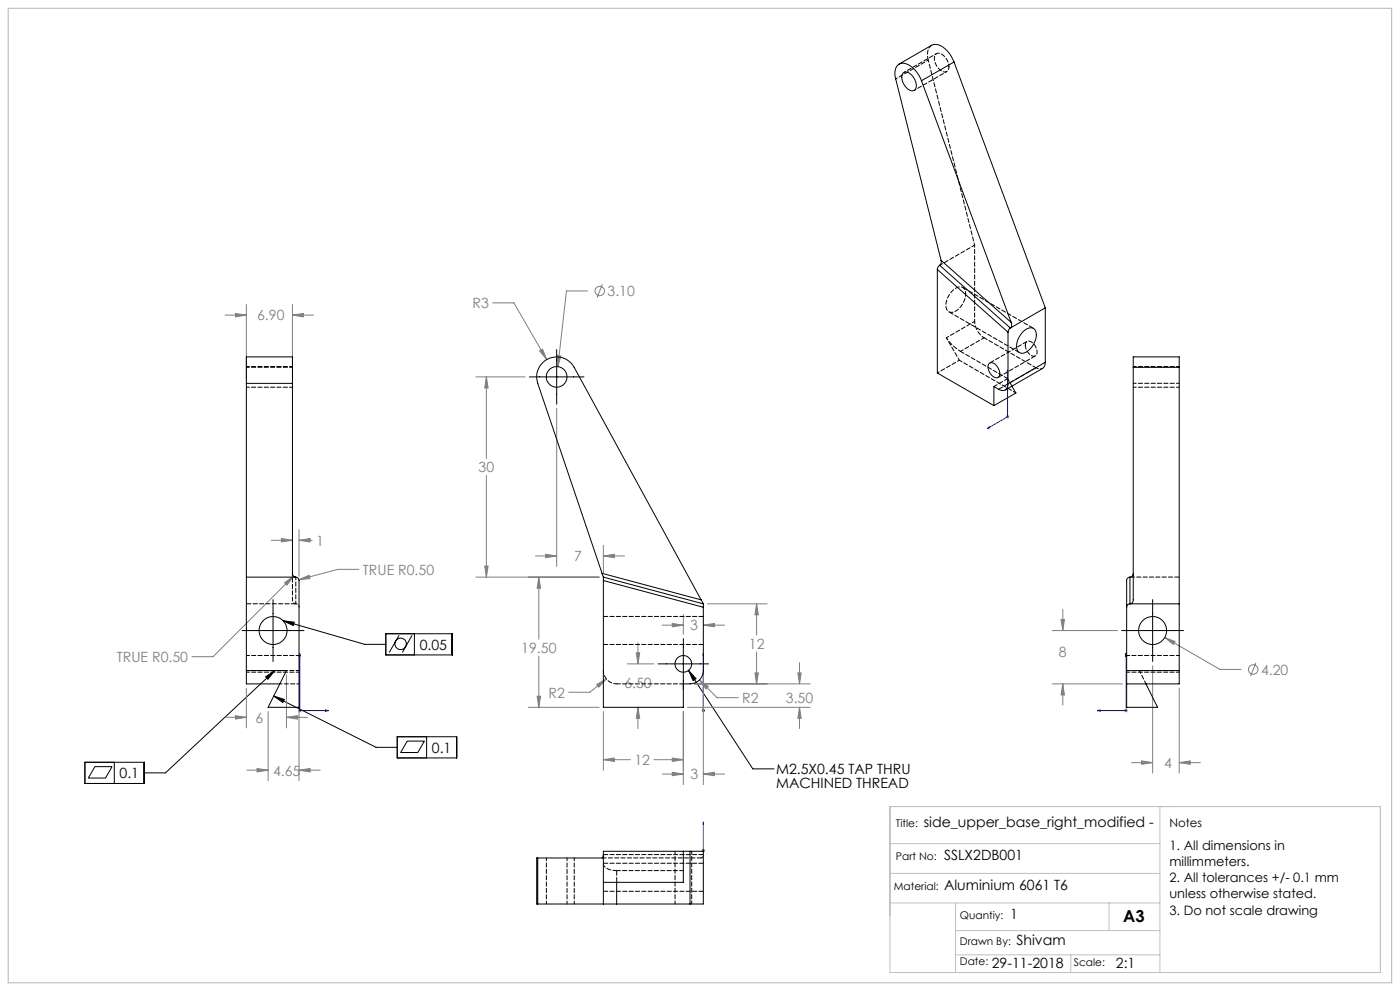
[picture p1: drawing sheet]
<svg xmlns="http://www.w3.org/2000/svg" width="420mm" height="297mm" viewBox="0 0 420 297" stroke-linecap="round" stroke-linejoin="round" font-family="sans-serif">
<g fill="none" stroke="#808080" stroke-width=".3">
<path d="M67.6 94.4h6.3M70.6 93.9l3.3 .5-3.3 .6zM73.9 91.3v22.3M87.7 94.4l3.3-.5v1.1zM87.7 91.3v22.3M87.7 94.4h6.4M147.8 90.8h6.4l9.8 17M176.3 87.2h-6.4l-2.5 22.7M180.7 85.2l-1.6 4M142.7 113h14.9M145.9 113l.5 3.3h-1zM145.9 113v24.4"/>
<path d="M161.9 105.2l.9-.5 1.2 3.1zM167.2 106.5l1 .2-.8 3.2zM167 122.4v47.4M301.8 124.9h1M301.9 124.6l.7 .7M302.3 124.4v1M302.6 124.6l-.7 .7M89.7 158.7v14M145.9 142.5v30.5M81.4 161.9h6.3M84.4 161.4l3.3 .5-3.3 .5zM85.4 174.7l2.7-2-2 2.7z"/>
<path d="M88.1 172.7l-24.2 24.1h-6.3M89.7 173.7l3-1.3 .3 1zM89.7 161.9l3.3-.5v1zM89.7 161.9h3.9M107.7 170.6h-6.3l-11.7 3.1M142.7 173h37M145.4 169.6h1l-.5 3.4zM160.7 166.6h6.3M161.6 173l.6 3.3h-1.1zM161.6 173v18.6M163.7 166.1l3.3 .5-3.3 .5zM181 166.6l3.3-.5v1z"/>
<path d="M181 163.4v8.3M181 166.6h6.4M161.6 196.6v15.4M188.2 199h7.9M190.9 195.6h1l-.5 3.4zM191.4 192.6v6.4M198.6 187.4h6.4M201.7 186.9l3.3 .5-3.3 .5zM205 184.2v5.9M211 187.4l3.3-.5v1zM211 187.4h6.3M212.3 181h17.9"/>
<path d="M227 181l.5 3.3h-1zM227 181v9.3M227 195.4v9.6M239.9 198.6v6.4M315.7 189h19.5M318.3 185.7h1l-.5 3.3zM318.8 182.6v6.4M345.8 199.5v32.2M349.4 191.1l3.1 1.2-.5 .8zM349.4 191.1l16.6 9.5h6.3M376.8 198.6l-1.7 4.1M67.6 215h6.3"/>
<path d="M70.6 214.5l3.3 .5-3.3 .5zM73.9 206.2v12M80.4 213.3v20.7M85.9 215l3.3-.5v1zM85.9 202.2v16M85.9 215h6.4M89.4 213h1M89.6 212.6l.7 .7M89.7 213.3v20.7M89.9 212.5v1M90.3 212.6l-.7 .7M158.5 212h21.2"/>
<path d="M161.1 208.7h1.1l-.6 3.3zM179 205.2l2.9-1.7-2.3 2.4zM181 213.3v17.6M181.9 203.5l-4.9 4h-6.4M191.4 212l.5 3.3h-1zM191.4 212v6.3M205 213.3v21.9M206.3 212h36.7M208.3 205h34.7M209.8 203.8l2.7 2-.7 .7zM209.8 203.8l5.3 5.3h6.4M210.5 213h1"/>
<path d="M210.6 212.6l.7 .7M211 202.2v33M211.3 212.6l-.7 .7M226.5 201.7h1l-.5 3.3zM239.4 201.7h.9l-.4 3.3zM239.9 212l.4 3.3h-.9zM239.9 212v6.3M315.7 205h21M318.8 205l.5 3.3h-1zM318.8 205v6.3M337.3 213h1M337.4 212.6l.7 .7"/>
<path d="M337.8 212.5v1M338.1 212.6l-.7 .7M353.8 206.2v25.5M74.1 230.8h6.3M77.1 230.3l3.3 .5-3.3 .5zM89.7 230.8l3.3-.5v1zM89.7 230.8h6.4M181 227.7l3.3-.5v1zM181 227.7h8.1M196.1 227.7h8.9M198.6 232h6.4M201.7 227.2l3.3 .5-3.3 .5z"/>
<path d="M201.7 231.5l3.3 .5-3.3 .5zM211 232l3.3-.5v1zM211 232h6.3M339.4 228.6h6.4M342.5 228l3.3 .6-3.3 .5zM353.8 228.6l3.3-.6v1.1zM353.8 228.6h6.3M210.5 254.9h1M210.6 254.6l.7 .7M211 254.4v1M211.3 254.6l-.7 .7"/>
<circle cx="179.9" cy="87.2" r="1.41"/>
<circle cx="375.9" cy="200.7" r="1.42"/>
</g>
<g fill="none" stroke="#000" stroke-width=".3">
<path d="M158.8 113h16.4M167 104.8v16.3M81.9 179.7v18.6M345.8 179.7v18.6M72.6 189h18.6M84.9 186.1l24.5 7h6.3M84.9 186.1l3.4 .4-.3 1zM115.7 189.9h20v6.4h-20zM119.7 190.4l-2.9 5.1M123.6 190.4l-2.9 5.1M124.3 189.9v6.4M197.4 199h15.2"/>
<path d="M205 191.4v15.1M336.5 189h18.6M79.7 202.8l2.7-1.8-2 2.6zM82.1 208.6l30.7 15.4h6.4M82.1 208.6l3.2 1-.5 .9zM82.4 201l-32.8 30.6h-6.3M206.6 200.9l19.2 29.5h6.4M206.6 200.9l2.2 2.5-.9 .6zM25.5 228.5h17.8v6.3h-17.8zM28.5 229.8h5.1l-2 3.4h-5.1zM34.3 228.5v6.3M119.2 220.8h17.8v6.4h-17.8z"/>
<path d="M122.2 222.1h5.1l-2 3.4h-5.1zM128 220.8v6.4"/>
<circle cx="120.2" cy="193" r="1.72"/>
</g>
<g fill="none" stroke="#00f" stroke-width=".3">
<path d="M302.3 110.9l.1 .6-.3 .2zM302.3 110.9v14l-6.1 3.5M296.2 128.4l.6-.5v.4zM89.9 195.8l.2 .8h-.4zM89.9 195.8v17.2h8.6M211 195.8v.8v-.8M211 195.8v17.2M337.8 195.8l.2 .8h-.4zM337.8 195.8v17.2h-8.6M97.6 212.8l.9 .2-.9 .2zM211 212.8v.4zM211 213h.1"/>
<path d="M329.2 213l.9-.2v.4zM211 246.3v.9v-.9M211 254.7v.5zM211 254.9h.1M211 246.3v8.6"/>
</g>
<path d="M267 252.8h81M267 241.7h147.1v49.8h-147.1zM348 241.7v49.8M267 261.8h81M267 270.6h81M286.7 270.6v20.9M286.7 278.9h61.3M332.7 270.6v8.3M286.7 286.2h61.3M321.2 286.2v5.3" fill="none" stroke="#c0c0c0" stroke-width=".3"/>
<path d="M2.5 2.5h415v292h-415z" fill="none" stroke="#c0c0c0" stroke-width=".35"/>
<path d="M206.6 200.9l2.2 2.5-.9 .6zM84.9 186.1l3.4 .4-.3 1zM79.7 202.8l2.7-1.8-2 2.6zM82.1 208.6l3.2 1-.5 .9z" fill="#000"/>
<g fill="#00f">
<path d="M211 212.8v.4zM211 195.8v.8z"/>
<path d="M329.2 213l.9 .2v-.4zM337.8 195.8l-.2 .8h.4zM97.6 212.8l.9 .2-.9 .2zM89.9 195.8l.2 .8h-.4zM211 246.3v.9zM211 254.7v.5zM296.2 128.4l.6-.1v-.4zM302.3 110.9l-.2 .8 .3-.2z"/>
</g>
<path d="M181 227.7l3.3-.5v1zM201.7 227.2l3.3 .5-3.3 .5zM161.6 173l.6 3.3h-1.1zM161.1 208.7h1.1l-.6 3.3zM239.4 201.7h.9l-.4 3.3zM239.9 212l.4 3.3h-.9zM145.9 113l.5 3.3h-1zM145.4 169.6h1l-.5 3.4zM211 232l3.3-.5v1zM201.7 231.5l3.3 .5-3.3 .5zM167.2 106.5l.2 3.4 .8-3.2zM161.9 105.2l2.1 2.6-1.2-3.1zM227 181l.5 3.3h-1zM226.5 201.7h1l-.5 3.3zM163.7 166.1l3.3 .5-3.3 .5zM181 166.6l3.3-.5v1zM201.7 186.9l3.3 .5-3.3 .5zM211 187.4l3.3-.5v1zM190.9 195.6h1l-.5 3.4zM191.4 212l.5 3.3h-1zM209.8 203.8l2 2.7 .7-.7zM179 205.2l.6 .7 2.3-2.4zM349.4 191.1l2.6 2 .5-.8zM342.5 228l3.3 .6-3.3 .5zM353.8 228.6l3.3-.6v1.1zM318.3 185.7h1l-.5 3.3zM318.8 205l.5 3.3h-1zM89.7 173.7l3.3-.3-.3-1zM85.4 174.7l.7 .7 2-2.7zM77.1 230.3l3.3 .5-3.3 .5zM89.7 230.8l3.3-.5v1zM84.4 161.4l3.3 .5-3.3 .5zM89.7 161.9l3.3-.5v1zM70.6 93.9l3.3 .5-3.3 .6zM87.7 94.4l3.3-.5v1.1zM70.6 214.5l3.3 .5-3.3 .5zM85.9 215l3.3-.5v1z" fill="#808080"/>
<g fill="none" stroke="#000" stroke-width=".3">
<path d="M286.2 18.6a7.6 7.6 0 0 0-5.7-5.3l-1 .3-9.8 5.6M286.2 18.6l27.4 73.6M286.2 18.6l-9.8 5.6M270.9 21.9a2.15 2.15 0 0 1 3 1.1 3.6 3.6 0 0 1 .6 3.9 2.15 2.15 0 0 1-3-1.1 3.6 3.6 0 0 1-.6-3.9zM276.4 24.2a7.6 7.6 0 0 0-5.6-5.3 2.66 2.66 0 0 0-2.3 3.3l13.8 55.8M276.4 24.2l27 72.4M281.9 79.5l-.5 .5-.2 .8M281.9 79.5l21.2 18.8M282.3 78l.1 .8-.5 .7M282.3 78l21.1 18.6M281.2 80.8l21.2 18.8M281.2 80.8v31l17 9.8"/>
<path d="M302.4 99.6v15.4M303.1 98.3l-.5 .5-.2 .8M303.4 96.6v.3a1.31 1.31 0 0 1-.3 1.4M307.1 99.3a2.13 2.13 0 0 1 3.6 0 5.8 5.8 0 0 1-4.1 6.6 2.14 2.14 0 0 1-1.6-3l.8-2zM313.6 92.2l-10.5 6.1M313.6 92.2v16.4M73.9 114.9v-7.9h13.8v7.9M73.9 114.9h13.8M73.9 114.9v86.1M87.7 114.9v56.9a1.02 1.02 0 0 0 1 1.2M296.8 108.9a2.1 2.1 0 0 1 2.7 1.6l.4 1a1.22 1.22 0 0 1-.5 1.6 1.22 1.22 0 0 1-1.6-.4 3.1 3.1 0 0 1-1-3.8zM302.4 115a1.71 1.71 0 0 1-.8 1.9 1.71 1.71 0 0 1-2-.2l-1.4-.9v5.8"/>
<path d="M303.6 115.7l1.2 2.1-6.6 3.8M313.6 108.6l-.2 1-.6 .8-11.2 6.5M313.6 108.6l-11.2 6.4M340 110.1v69.7a1.08 1.08 0 0 1-1 1.2M340 110.1v-3.1h13.8v3.1M340 110.1h13.8M353.8 110.1v90.9M73.9 173h14.8M88.7 173a1.02 1.02 0 0 1 1 1v38h-9.3l5.5-11h-12M180.6 171.8l.4 1.2M180.6 171.8l-19.3-56.9a6 6 0 0 1 3.3-7.4 6 6 0 0 1 7.7 2.6l38 69.7M180.6 171.8l29.7 8"/>
<path d="M181 174v38h24v-7a5 5 0 0 0 5.5-2.1l.5-1.9v-19M181 173v1M181 174l30 8M181 173l30 8M210.3 179.8l.7 1.2M339 173a1.02 1.02 0 0 0-1 1v27M339 173v8M340 171.8a1.02 1.02 0 0 1-1 1.2M211 181v1M339 181a.97 .97 0 0 0-1 1M339 181h14.8M73.9 201v4h10"/>
<path d="M338 201v4M338 205v7h9.3l-3.5-7M338 201h15.8M353.8 201v4h-15.8M161.3 257.1h-.3v13.8h.3M161.3 257.1v13.8M181 256.1l-.4 1h-19.3M205 255.1v9.3h-24M207 255.1h4v15.8h-4M207 255.1h-26v15.8M207 255.1v15.8M161.3 270.9h19.7"/>
<path d="M181 270.9h4M185 270.9h22M185 264.4v6.5"/>
<circle cx="167" cy="113" r="3.1"/>
<circle cx="81.9" cy="189" r="4.2"/>
<circle cx="205" cy="199" r="2.5"/>
<circle cx="345.8" cy="189" r="4.2"/>
</g>
<g fill="none" stroke="#000" stroke-width=".3" stroke-dasharray="1.3 .6" stroke-dashoffset=".4">
<path d="M284.7 20a4.1 4.1 0 0 0-3.4-4.1 2.1 2.1 0 0 0-.6 3.2 3.1 3.1 0 0 0 3.3 2.3l.5-.5 .2-.9M73.9 116h13.8M87.7 110.1h-13.8M87.7 109.8h-13.8M288.1 105.3l7.1-4.1M304.8 117.8l-17-9.8M340 114.9h13.8M340 116h13.8M353.8 109.8h-13.8M88.7 180.9v-8M89.7 196.4h-15.8M353.8 196.4h-15.8"/>
<path d="M73.9 201.4h15.8M89.7 200.9h-15.8M181 200.9a4 4 0 0 0 4 4M338 201.4h15.8M163.9 257.1v13.8M172.3 257.1v13.8M202.5 255.1v15.8M170.1 270.9v-13.8M207.5 270.9v-15.8"/>
</g>
<path d="M295.2 101.2l15.6 9M302.3 113.5l-4.1 2.3M185 204.9h20M185 260.9h20" fill="none" stroke="#000" stroke-width=".3" stroke-dasharray="1.3 .6" stroke-dashoffset=".2"/>
<path d="M299.4 113.1l11.2-6.4M308.1 102.3l-11.2 6.5M310.8 110.2l-11.2 6.5M339 172.9h14.8M88.7 180.9h-14.8M181 193.1h30M211 184.7h-30M211 256.1h-30M211 258.7h-30M181 267.1h30" fill="none" stroke="#000" stroke-width=".3" stroke-dasharray="1.3 .6" stroke-dashoffset="-.1"/>
<path d="M281.9 79.5l10.5-6M303.6 115.7l-1.3-2.2M341.8 200.9l2 4M353.8 200.9h-12" fill="none" stroke="#000" stroke-width=".3" stroke-dasharray="1.3 .6" stroke-dashoffset=".3"/>
<path d="M87.7 179.7a1.13 1.13 0 0 0 1 1.2" fill="none" stroke="#000" stroke-width=".3" stroke-dasharray="1.3 .6" stroke-dashoffset=".9"/>
<path d="M289.7 88.1a1.89 1.89 0 0 0-1.1-2.1 1.89 1.89 0 0 0-2.2 .6 5.9 5.9 0 0 0-2.4 6.2 2.03 2.03 0 0 0 3.4 0 6.7 6.7 0 0 0 2.3-4.7M292.4 96.3l-8.5 4.9M283.9 101.2a13.4 13.4 0 0 0 4.2 4.1M312.8 110.4l-1.1 .2-.9-.4M87.7 171.8v7.9" fill="none" stroke="#000" stroke-width=".3" stroke-dasharray="1.3 .6" stroke-dashoffset=".5"/>
<path d="M88.7 180.9a1.02 1.02 0 0 1 1 1.1" fill="none" stroke="#000" stroke-width=".3" stroke-dasharray="1.3 .6" stroke-dashoffset=".8"/>
<path d="M278.5 18l13.9 55.5M292.4 73.5v22.8M287.8 108l-3.9-6.8M287.8 108l-6.6 3.8M295.2 101.2a6.2 6.2 0 0 1-2.8-4.9M83.9 204.9h5.8" fill="none" stroke="#000" stroke-width=".3" stroke-dasharray="1.3 .6" stroke-dashoffset=".6"/>
<path d="M279.5 13.6a3.9 3.9 0 0 0-1 4.4M288.1 105.3l14.2 8.2M307.6 103.5a1.17 1.17 0 0 1 .8-1.3 1.17 1.17 0 0 1 1.4 .5 3.1 3.1 0 0 1 .9 3.9 2.17 2.17 0 0 1-2.7-1.6l-.4-1.5M180.6 257.1h29.7M181 258.9a3.1 3.1 0 0 0 3.3 2h.7" fill="none" stroke="#000" stroke-width=".3" stroke-dasharray="1.3 .6" stroke-dashoffset=".1"/>
<path d="M280.9 16.1l-9.7 5.6M268.7 23.6l9.8-5.6M274.3 27.1l9.7-5.7M210.3 257.1l.6-.3 .1-.7" fill="none" stroke="#000" stroke-width=".3" stroke-dasharray="1.3 .6" stroke-dashoffset=".7"/>
<path d="M284.6 93.4l21.2 12.3M310 98.4l-21.2-12.2M185 260.9v3.5" fill="none" stroke="#000" stroke-width=".3" stroke-dasharray="1.3 .6" stroke-dashoffset="-.2"/>
<text font-size="4.9" x="337" y="276.5">A3</text>
<g font-size="4.2" fill="#808080">
<text x="182.3" y="88.8">3.10</text>
<text x="141.8" y="92.3">R3</text>
<text x="77.1" y="96">6.90</text>
<text x="143.6" y="141.6">30</text>
<text x="94.8" y="163.5">1</text>
<text x="108.9" y="172.2">TRUE R0.50</text>
<text x="172.3" y="168.2">7</text>
<text x="207.1" y="188.9">3</text>
<text x="156.4" y="195.7">19.50</text>
<text x="224.7" y="194.4">12</text>
<text x="317.7" y="196.9">8</text>
<text x="35" y="198.4">TRUE R0.50</text>
<text x="378.3" y="202.2">4.20</text>
<text x="164.5" y="209.1">R2</text>
<text x="187.3" y="206.2">6.50</text>
<text x="222.6" y="210.7">R2</text>
<text x="235.8" y="210.7">3.50</text>
<text x="76.7" y="216.6">6</text>
<text x="81.9" y="232.4">4.65</text>
<text x="190.3" y="229.3">12</text>
<text x="207.2" y="233.6">3</text>
<text x="349.2" y="230.1">4</text>
</g>
<g font-size="4.2">
<text x="125.9" y="194.7">0.05</text>
<text x="129.6" y="225.5">0.1</text>
<text x="35.9" y="233.2">0.1</text>
<text x="232.8" y="232">M2.5X0.45 TAP THRU</text>
<text x="232.8" y="236.1">MACHINED THREAD</text>
<text x="277.1" y="247.9">side_upper_base_right_modified -</text>
<text x="283.2" y="257.7">SSLX2DB001</text>
<text x="283.2" y="266.8">Aluminium 6061 T6</text>
<text x="303" y="275.3">1</text>
<text x="304.9" y="283.2">Shivam</text>
<text x="297.6" y="290.1">29-11-2018</text>
<text x="334.8" y="290.2">2:1</text>
</g>
<g font-size="3.9">
<text x="350.8" y="254.6">1. All dimensions in</text>
<text x="350.8" y="259.5">millimmeters.</text>
<text x="350.8" y="264.4">2. All tolerances +/- 0.1 mm</text>
<text x="350.8" y="269.3">unless otherwise stated.</text>
<text x="350.8" y="274.2">3. Do not scale drawing</text>
</g>
<text font-size="3.5" x="350.8" y="247.9">Notes</text>
<g font-size="3.2">
<text x="268.8" y="247.9">Title:</text>
<text x="268.8" y="257.7">Part No:</text>
<text x="268.1" y="266.8">Material:</text>
<text x="288" y="275.3">Quantiy:</text>
<text x="288" y="283.2">Drawn By:</text>
<text x="288" y="289.3">Date:</text>
<text x="322.2" y="289.5">Scale:</text>
</g>
</svg>
